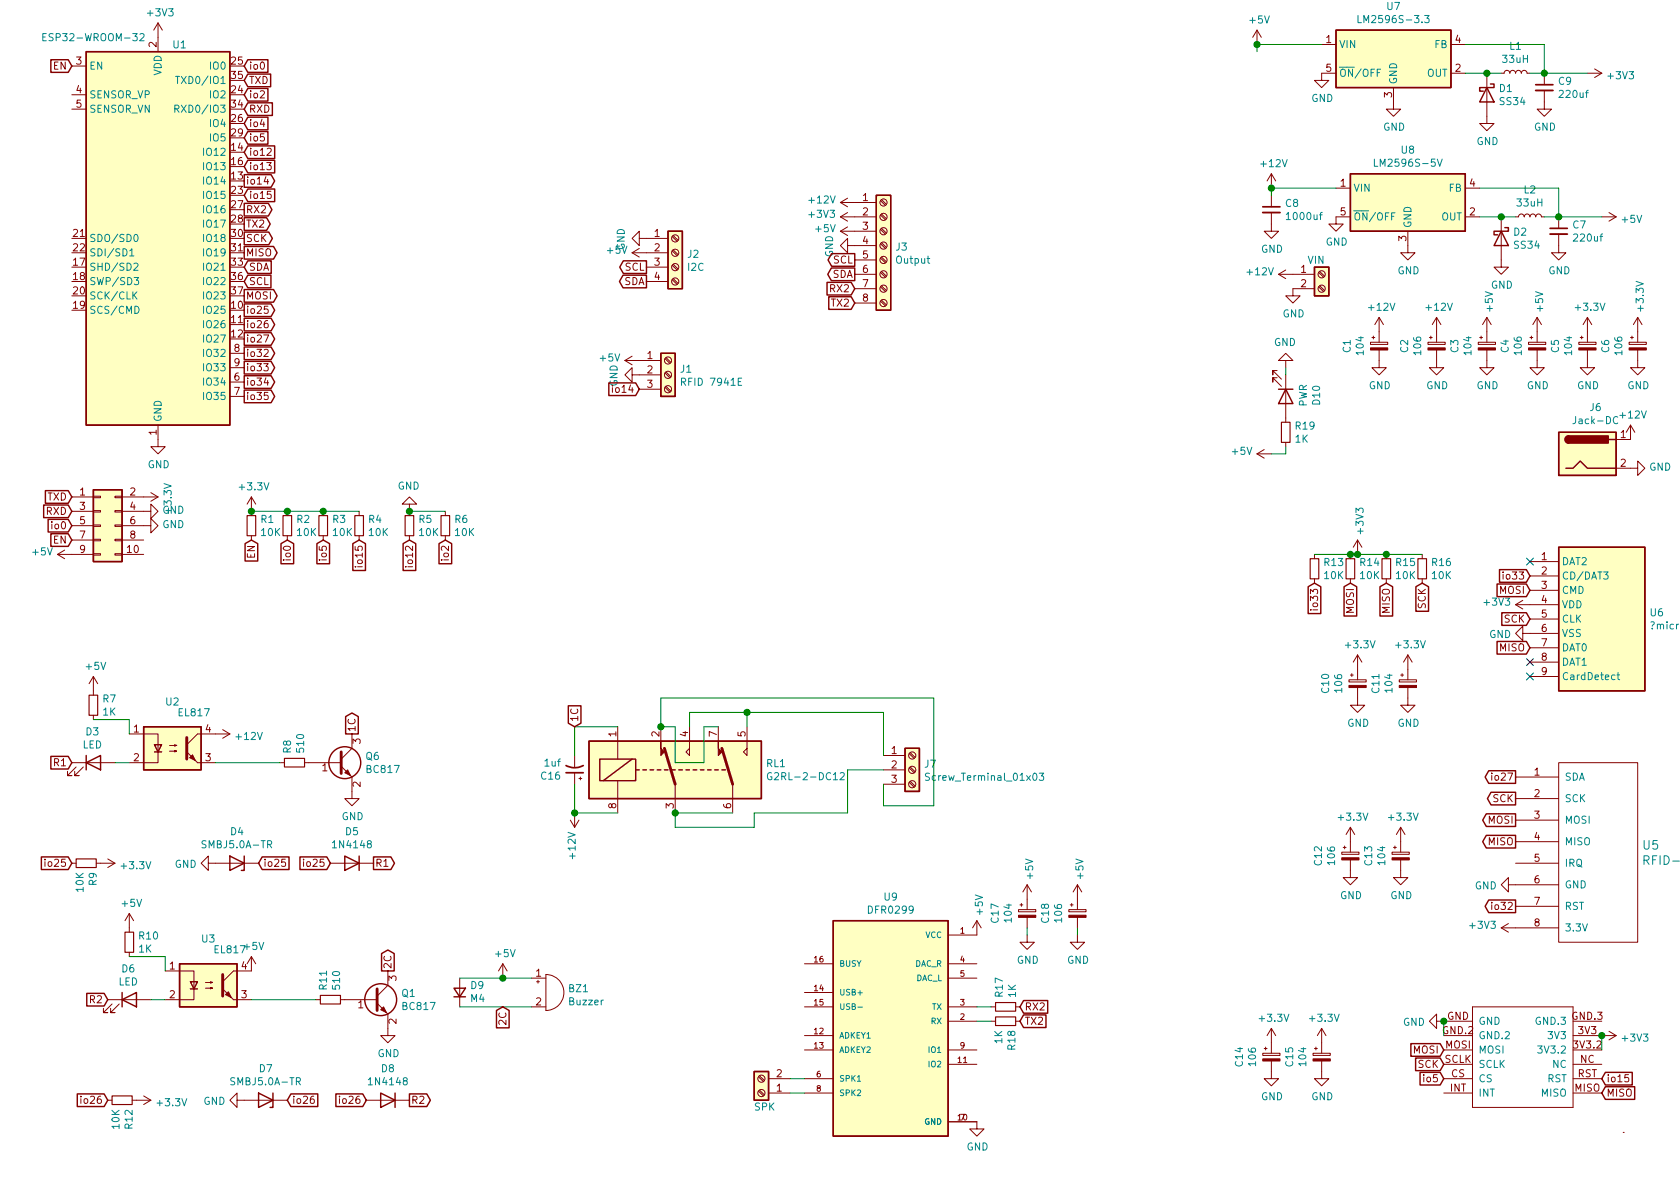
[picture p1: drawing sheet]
<svg xmlns="http://www.w3.org/2000/svg" width="297mm" height="210mm" viewBox="0 0 297 210" stroke-linecap="round" stroke-linejoin="round" font-family="sans-serif">
<g fill="none" stroke="#840000" stroke-width=".18">
<path d="M12.7 11.7h2.5M12.7 16.8h2.5M12.7 19.3h2.5M27.9 4.1v5M27.9 4.1l-.7 1.2M27.9 4.1l.8 1.2M222.2 5.3l-.7 1.3M222.2 5.3v2.6M222.2 5.3l.8 1.3M233.7 7.9h2.5M236.2 12.9h-2.5v1.3h1.2l-1.2 1.3-1.3-1.3h1.3M246.4 15.5v3.8h1.2l-1.2 1.3-1.3-1.3h1.3"/>
<path d="M256.5 12.9h2.6M256.5 7.9h2.6M262.9 12.9v8.9h1.3l-1.3 1.3-1.3-1.3h1.3M265.4 12.9h.5l.2-.3 .2-.2 .5 .2 .2 .3 .1-.3 .3-.2 .4 .2 .2 .3 .1-.3 .3-.2 .4 .2 .2 .3 .1-.3 .3-.2 .4 .2 .2 .3h.5M273 16v3.3h1.3l-1.3 1.3-1.2-1.3h1.2M273 12.9v2.1M280.7 12.9h2.5M281.9 12.2l1.3 .7M283.2 12.9l-1.3 .8M47 31.2l-.3 .9h.8M47.2 28.7h.8l-.5 .5 .4 .2v.6h-.6l-.1-.1M47.2 26.3l.5-.1 .3 .4-.1 .2-.7 .7h.8"/>
<path d="M47.9 33.8h-.6l-.1 .6 .2-.1 .5 .1v.6l-.2 .1-.5-.1M148.6 35.8h6.3M148.6 38.3h6.3M148.6 35.8l1.3 .8M148.6 38.3l1.3 .8M149.9 35l-1.3 .8M149.9 37.6l-1.3 .7M155.7 38l.8 .9M155.7 35.5l.8 .8M155.9 37.8l.8 .9M155.9 35.3l.8 .8M224.8 37.6v3.3h1.3l-1.3 1.3-1.3-1.3h1.3"/>
<path d="M224.8 30.7l-.8 1.3M224.8 30.7v2.6M224.8 34.5v2.1M224.8 30.7l.8 1.3M236.2 33.3h2.6M238.8 38.3h-2.6v1.3h1.3l-1.3 1.3-1.3-1.3h1.3M259.1 38.3h2.5M259.1 33.3h2.5M265.4 38.3v8.9h1.3l-1.3 1.3-1.2-1.3h1.2M268 38.3h.5l.1-.3 .3-.2 .4 .2 .2 .3 .1-.3 .3-.2 .4 .2 .2 .3 .1-.3 .3-.2 .4 .2 .2 .3 .2-.3 .2-.2 .5 .2 .1 .3h.5M275.6 38.3v2.1M283.2 38.3h2.5"/>
<path d="M284.5 37.6l1.2 .7M285.7 38.3l-1.2 .8M46.6 59.2h.9l-.6 1.3M47.3 56.7l-.4 .1a.87 .87 0 0 0 0 1.2l.5-.2v-.5l-.5-.1-.2 .2M47.4 54.1h-.6l-.1 .7 .2-.2 .4 .1 .1 .6-.2 .1-.5-.1M111.8 44.7h6.3M111.8 44.7l1.2 .8M113 42.2v-1.3l-1.2 1.3 1.2 1.2v-1.2h5.1M113 43.9l-1.2 .8M114.3 47.2h3.8M114.3 49.8h3.8M118.8 49.4l.9 .9"/>
<path d="M118.8 46.9l.9 .8M118.8 44.4l.9 .8M118.8 41.8l.9 .9M119 49.3l.9 .8M119 46.7l.9 .9M119 44.2l.9 .8M119 41.7l.9 .8M148.6 40.9h6.3M148.6 40.9l1.3 .8M149.9 43.4v-1.2l-1.3 1.2 1.3 1.3v-1.3h5M149.9 40.1l-1.3 .8M151.1 46h3.8"/>
<path d="M151.1 48.5h3.8M151.1 51h3.8M151.1 53.6h3.8M155.7 53.3l.8 .8M155.7 50.7l.8 .9M155.7 48.2l.8 .8M155.7 45.6l.8 .9M155.7 43.1l.8 .8M155.7 40.6l.8 .8M155.9 53.1l.8 .8M155.9 50.5l.8 .9M155.9 48l.8 .8"/>
<path d="M155.9 45.5l.8 .8M155.9 42.9l.8 .9M155.9 40.4l.8 .8M226.1 48.5h6.3M226.1 48.5l1.2 .8M227.3 47.7l-1.2 .8M232.4 51h-3.8v1.3h1.3l-1.3 1.3-1.3-1.3h1.3M233.1 50.7l.9 .9M233.1 48.2l.9 .8M233.3 50.5l.9 .9M233.3 48l.9 .8M242.6 59.7h.5"/>
<path d="M242.8 59.4v.5M243.8 56.1v4.4M243.8 56.1l-.7 1.3M243.8 56.1l.8 1.3M248.9 40.9v3.8h1.3l-1.3 1.3-1.3-1.3h1.3M252.7 59.7h.5M253 59.4v.5M254 56.1v4.4M254 56.1l-.8 1.3M254 56.1l.8 1.3M261.6 59.7h.5M261.9 59.4v.5"/>
<path d="M262.9 56.1v4.4M262.9 56.1l-.8 1.3M262.9 56.1l.8 1.3M270.5 59.7h.5M270.8 59.4v.5M271.8 56.1v4.4M271.8 56.1l-.8 1.3M271.8 56.1l.7 1.3M275.6 41.4v3.3h1.3l-1.3 1.3-1.3-1.3h1.3M279.4 59.7h.5M279.7 59.4v.5M280.7 56.1v4.4"/>
<path d="M280.7 56.1l-.8 1.3M280.7 56.1l.7 1.3M288.3 59.7h.5M288.5 59.4v.5M289.6 56.1l-.8 1.3M289.6 56.1v4.4M289.6 56.1l.7 1.3M27.9 75.2v3.8h1.3l-1.3 1.3-1.2-1.3h1.2M40.6 67.6h2.6M40.6 70.1h2.6M40.6 62.5h2.6M40.6 65h2.6"/>
<path d="M46.6 64.3h.8l-.4 .5 .4 .1-.1 .6-.5 .1-.2-.1M46.7 61.9l.5-.1 .2 .3v.2l-.8 .7h.8M47 66.8l-.3 .9h.8M47.4 69.4h-.6l-.1 .6 .2-.1h.4l.1 .6-.2 .2-.5-.2M110.5 63.7h6.3M110.5 63.7l1.3 .8M111.8 66.3v-1.3l-1.3 1.3 1.3 1.3v-1.3h5M111.8 63l-1.3 .7M113 68.8h3.8M117.6 68.5l.8 .8M117.6 66l.8 .8M117.6 63.4l.8 .9"/>
<path d="M117.8 68.3l.8 .9M117.8 65.8l.8 .8M117.8 63.2l.8 .9M223.5 79.5l-1.3 .8M225.8 65.5h-.8v.8v-.8l1.6 1.6M225.8 66.8h-.8v.8v-.8l1.6 1.5M227.3 63.7h1.3l-1.3-1.2-1.2 1.2h1.2v1.3M227.3 66.3v8.4M227.3 78.2v.8M242.3 60.5h3.1v.4h-3.1zM243.8 61.9v3.1h1.3l-1.3 1.3-1.2-1.3h1.2M252.5 60.5h3v.4h-3z"/>
<path d="M254 61.9v3.1h1.3l-1.3 1.3-1.3-1.3h1.3M261.4 60.5h3v.4h-3zM262.9 61.9v3.1h1.3l-1.3 1.3-1.3-1.3h1.3M270.3 60.5h3v.4h-3zM271.8 61.9v3.1h1.2l-1.2 1.3-1.3-1.3h1.3M279.1 60.5h3.1v.4h-3.1zM280.7 61.9v3.1h1.2l-1.2 1.3-1.3-1.3h1.3M288 60.5h3.1v.4h-3.1zM288.3 75.2l-.8 1.2M288.3 75.2v2.5h-2.6M288.3 75.2l.8 1.2M289.6 61.9v3.1h1.2l-1.2 1.3-1.3-1.3h1.3"/>
<path d="M10.2 98l1.2 .8M10.2 98h6.3M11.4 97.3l-1.2 .7M12.7 87.9h3.8M12.7 90.4h3.8M12.7 93h3.8M12.7 95.5h3.8M16.5 97.9h1.3v.3h-1.3zM16.5 95.4h1.3v.2h-1.3zM16.5 90.3h1.3v.2h-1.3zM16.5 87.8h1.3v.2h-1.3zM16.5 92.8h1.3v.3h-1.3z"/>
<path d="M20.3 97.9h1.3v.3h-1.3zM20.3 95.4h1.3v.2h-1.3zM20.3 90.3h1.3v.2h-1.3zM20.3 87.8h1.3v.2h-1.3zM20.3 92.8h1.3v.3h-1.3zM21.6 93h5.1v-1.3l1.2 1.3-1.2 1.2v-1.2M21.6 90.4h5.1v-1.3l1.2 1.3-1.2 1.3v-1.3M21.6 98h3.8M21.6 87.9h6.3M21.6 95.5h3.8M26.7 87.1l1.2 .8M27.9 87.9l-1.2 .7"/>
<path d="M44.4 87.9v3.3M44.4 94.7v.8M44.4 87.9l-.7 1.2M44.4 87.9l.8 1.2M50.8 90.4v.8M50.8 94.7v.8M57.1 90.4v.8M57.1 94.7v.8M63.5 90.4v.8M63.5 94.7v.8M72.4 89.1h1.3l-1.3-1.2-1.3 1.2h1.3v2.1M72.4 94.7v.8"/>
<path d="M78.7 90.4v.8M78.7 94.7v.8M222.2 80.3l1.3 .7M222.2 80.3h2.6M232.4 98v.8M238.8 98v.8M240 95.5v2.5M240 95.5l-.7 1.3M240 95.5l.8 1.3M245.1 98v.8M251.5 98v.8M270.5 99.3h5.1"/>
<path d="M285.7 82.8h3.9v-1.3l1.2 1.3-1.2 1.3v-1.3M16.5 119.6v3.3M16.5 119.6l-.8 1.3M16.5 119.6l.8 1.3M232.4 102.4v.7M238.8 102.4v.7M238.8 119.4h.5M239 119.1v.5M240 115.8v4.4M240 115.8l-.7 1.3M240 115.8l.8 1.3M245.1 102.4v.7"/>
<path d="M247.6 119.4h.6M247.9 119.1v.5M248.9 115.8v4.4M248.9 115.8l-.7 1.3M248.9 115.8l.8 1.3M251.5 102.4v.7M268 106.9h7.6M268 106.9l1.2 .8M269.2 112v-1.3l-1.2 1.3 1.2 1.3v-1.3h6.4M269.2 106.2l-1.2 .7M270.5 101.8h5.1M270.5 104.4h5.1"/>
<path d="M270.5 109.5h5.1M270.5 114.5h5.1M270.5 117.1h5.1M270.5 119.6h5.1M12.7 134.9h7.6M13.5 135.6l-1.6 1.6h.8h-.8v-.8M14.7 135.6l-1.5 1.6h.8h-.8v-.8M16.5 126.5v.7M22.9 129.8h5v5.1h-5M30 132.8h1.2l-.3 .2v-.3l.3 .1M30 131.8h1.2l-.3 .1v-.2l.3 .1M34.9 134.9h3.2"/>
<path d="M39.4 129l1.2 .8M40.6 129.8h-5.7l-1.9 1.9M40.6 129.8l-1.2 .8M49.5 134.9h.8M53.8 134.9h6.5M60.3 135.5l1.9 1.9v3.8h1.3l-1.3 1.3-1.2-1.3h1.2M62.2 129.8v2.5l-1.9 1.9M101.6 133.6v2M101.6 136.6v2.1M102.4 137.7h.5M102.6 137.4v.5M109.2 128.5v5.7"/>
<path d="M109.2 138v5.8M116.8 128.5v2.6M119.4 138.7v5.1M121.9 128.5v5.1l-.6-.6 .6-.7M127 128.5v2.6M129.5 138.7v5.1M132.1 128.5v5.1l-.7-.6 .7-.7M156.2 133.6h3.8M156.2 136.1h3.8M156.2 138.7h3.8M160.8 138.3l.8 .9M160.8 135.8l.8 .8"/>
<path d="M160.8 133.3l.8 .8M160.9 138.2l.9 .8M160.9 135.6l.9 .9M160.9 133.1l.9 .8M238.5 120.2h3.1v.4h-3.1zM240 121.6v3.1h1.3l-1.3 1.3-1.2-1.3h1.2M247.4 120.2h3v.4h-3zM248.9 121.6v3.1h1.3l-1.3 1.3-1.3-1.3h1.3M268 137.4h7.6M275.6 134.9h14v31.7h-14zM12.7 152.6h.8M17 152.6h3.3"/>
<path d="M19 151.9l1.3 .7M20.3 152.6l-1.3 .8M36.8 152.6v-1.2l-1.2 1.2 1.2 1.3v-1.3h8.9M50.4 151.9h-.6v.6l.2-.1 .4 .1v.6l-.1 .1-.5-.1M58.4 152.6h7.6M100.8 145l.8 1.3M101.6 143.8v2.5M102.4 145l-.8 1.3M180.6 159.8v.5M181.6 156.5l-.8 1.2M181.6 156.5v4.4M181.6 156.5l.8 1.2"/>
<path d="M189.5 159.8v.5M190.5 156.5l-.8 1.2M190.5 156.5v4.4M190.5 156.5l.8 1.2M237.2 150.7h3.1v.4h-3.1zM237.5 149.9h.5M237.7 149.6v.5M238.8 152.1v3.1h1.2l-1.2 1.3-1.3-1.3h1.3M238.8 146.3v4.4M238.8 146.3l-.8 1.3M238.8 146.3l.7 1.3M246.1 150.7h3.1v.4h-3.1z"/>
<path d="M246.4 149.9h.5M246.6 149.6v.5M247.6 152.1v3.1h1.3l-1.3 1.3-1.2-1.3h1.2M247.6 146.3v4.4M247.6 146.3l-.7 1.3M247.6 146.3l.8 1.3M266.7 156.5v-1.3l-1.3 1.3 1.3 1.2v-1.2h8.9M268 152.6h7.6M268 141.2h7.6M268 145h7.6M268 148.8h7.6M19 176.8h7.7"/>
<path d="M19.8 177.5l-1.5 1.6h.7h-.7v-.8M21.1 177.5l-1.5 1.6h.7h-.7v-.8M22.9 161.5l-.8 1.3M22.9 161.5v3.3M22.9 168.4v.8M22.9 161.5l.7 1.3M29.2 171.7h5.1v5.1h-5.1M36.3 174.7h1.3l-.4 .2v-.3l.4 .1M36.3 173.7h1.3l-.4 .2v-.3l.4 .1M41.3 176.8h3.1M44.4 169.2v2.5h-3.1l-1.9 1.9M44.4 169.2l-.7 1.2"/>
<path d="M44.4 169.2l.8 1.2M55.9 176.8h.7M60.2 176.8h6.5M66.7 177.4l1.9 1.9v3.8h1.2l-1.2 1.3-1.3-1.3h1.3M68.6 171.7v2.5l-1.9 1.9M81.3 173v5M88.9 170.4l-.8 1.3M88.9 170.4v2.6M88.9 170.4l.8 1.3M94 173h2.5M94 178h2.5M94.9 173.6h.5"/>
<path d="M95.1 173.3v.6M96.5 172.3a3.2 3.2 0 0 1 3.2 3.2 3.2 3.2 0 0 1-3.2 3.2zM142.2 178h5.1M142.2 170.4h5.1M142.2 175.5h5.1M167.6 173h5.1M167.6 178h5.1M167.6 170.4h5.1M172.7 162.8l-.7 1.3M172.7 162.8v2.5h-5.1M172.7 162.8l.8 1.3M175.3 178h.7"/>
<path d="M179.6 178h.7M180.1 160.9h3v.3h-3zM180.3 160h.5M181.6 165.3v1.3h1.3l-1.3 1.3-1.3-1.3h1.3M181.6 162.2v1.9M189 160.9h3v.3h-3zM189.2 160h.5M190.5 165.3v1.3h1.3l-1.3 1.3-1.3-1.3h1.3M190.5 162.2v1.9M260.3 178h17.8v17.8h-17.8zM265.4 164.1l1.3 .7M265.4 164.1h10.2"/>
<path d="M266.7 163.3l-1.3 .8M268 160.3h7.6M19 194.6h.8M23.4 194.6h3.3M25.4 193.8l1.3 .8M26.7 194.6l-1.3 .7M41.9 194.6v-1.3l-1.3 1.3 1.3 1.2v-1.2h8.9M55.5 193.8l-.4 .1a.87 .87 0 0 0 0 1.2l.4-.1v-.5l-.4-.2-.2 .3M64.8 194.6h7.6M134.1 190.4l.9 .9M134.1 193l.9 .8M134.3 190.2l.9 .9"/>
<path d="M134.3 192.8l.9 .8M135.9 190.7h3.8M135.9 193.3h3.8M142.2 183.1h5.1M142.2 185.7h5.1M142.2 190.7h5.1M142.2 193.3h5.1M167.6 198.4h5.1v1.2h1.3l-1.3 1.3-1.3-1.3h1.3M167.6 185.7h5.1M167.6 180.6h5.1M167.6 188.2h5.1M175.3 180.6h.7"/>
<path d="M179.6 180.6h.7M223.3 186.3h3v.3h-3zM223.5 185.4h.5M223.8 185.2v.5M224.8 187.6v3.1h1.3l-1.3 1.3-1.3-1.3h1.3M224.8 181.9v4.4M224.8 181.9l-.8 1.2M224.8 181.9l.8 1.2M232.2 186.3h3v.3h-3zM232.4 185.4h.5M232.7 185.2v.5M233.7 187.6v3.1h1.2l-1.2 1.3-1.3-1.3h1.3"/>
<path d="M233.7 181.9l-.8 1.2M233.7 181.9v4.4M233.7 181.9l.7 1.2M254 180.6v-1.3l-1.3 1.3 1.3 1.3v-1.3h6.3M255.3 183.1h5M255.3 185.7h5M255.3 190.7h5M255.3 193.3h5M255.3 188.2h5M278.1 183.1h7.6M278.1 185.7h5.1M278.1 190.7h5.1"/>
<path d="M278.1 180.6h5.1M278.1 193.3h5.1M278.1 188.2h5.1M284.5 182.4l1.2 .7M285.7 183.1l-1.2 .8M287.9 190h-.6v.6l.2-.1 .4 .1v.6l-.1 .1-.5-.1M287 200.2h.1"/>
<circle cx="156.2" cy="38.3" r=".63"/>
<circle cx="156.2" cy="35.8" r=".63"/>
<circle cx="119.4" cy="49.8" r=".63"/>
<circle cx="119.4" cy="42.2" r=".63"/>
<circle cx="119.4" cy="47.2" r=".63"/>
<circle cx="119.4" cy="44.7" r=".63"/>
<circle cx="156.2" cy="40.9" r=".63"/>
<circle cx="156.2" cy="46" r=".63"/>
<circle cx="156.2" cy="53.6" r=".63"/>
<circle cx="156.2" cy="51" r=".63"/>
<circle cx="156.2" cy="43.4" r=".63"/>
<circle cx="156.2" cy="48.5" r=".63"/>
<circle cx="233.7" cy="51" r=".63"/>
<circle cx="233.7" cy="48.5" r=".63"/>
<circle cx="118.1" cy="68.8" r=".63"/>
<circle cx="118.1" cy="66.3" r=".63"/>
<circle cx="118.1" cy="63.7" r=".63"/>
<circle cx="161.3" cy="136.1" r=".63"/>
<circle cx="161.3" cy="138.7" r=".63"/>
<circle cx="161.3" cy="133.6" r=".63"/>
<circle cx="134.6" cy="190.7" r=".63"/>
<circle cx="134.6" cy="193.3" r=".63"/>
</g>
<g fill="#840000" stroke="#840000" stroke-width=".18">
<path d="M237.2 151.7h3.1v.4h-3.1z"/>
<path d="M238.5 121.2h3.1v.4h-3.1z"/>
<path d="M246.1 151.7h3.1v.4h-3.1z"/>
<path d="M39.4 174.9l1.9 1.9z"/>
<path d="M39.9 175.9l.5-.5 .5 1z"/>
<path d="M242.3 61.5h3.1v.4h-3.1z"/>
<path d="M252.5 61.5h3v.4h-3z"/>
<path d="M261.4 61.5h3v.4h-3z"/>
<path d="M270.3 61.5h3v.4h-3z"/>
<path d="M223.3 187.2h3v.4h-3z"/>
<path d="M232.2 187.2h3v.4h-3z"/>
<path d="M61 136.6l.5-.5 .5 1.1z"/>
<path d="M67.3 178.6l.5-.6 .5 1.1z"/>
<path d="M33 133l1.9 1.9z"/>
<path d="M33.5 134l.5-.5 .5 1z"/>
<path d="M189 161.8h3v.4h-3z"/>
<path d="M180.1 161.8h3v.4h-3z"/>
<path d="M247.4 121.2h3v.4h-3z"/>
<path d="M116.8 131.1v1.2l.7 .7-.7 .6z"/>
<path d="M127 131.1v1.2l.6 .7-.6 .6z"/>
<path d="M279.1 61.5h3.1v.4h-3.1z"/>
<path d="M288 61.5h3.1v.4h-3.1z"/>
</g>
<g fill="#ffffc2" stroke="#ffffc2" stroke-width=".18">
<path d="M154.9 34.5h2.6v20.4h-2.6z"/>
<path d="M118.1 40.9h2.5v10.1h-2.5z"/>
<path d="M275.6 96.8h15.2v25.4h-15.2z"/>
<path d="M31.7 170.4h10.2v7.6h-10.2z"/>
<path d="M15.2 9.1h25.4v66.1h-25.4z"/>
<path d="M16.5 86.6h5.1v12.7h-5.1z"/>
<path d="M25.4 128.5h10.2v7.6h-10.2z"/>
<path d="M133.3 189.5h2.6v5.1h-2.6z"/>
<path d="M147.3 162.8h20.3v38.1h-20.3z"/>
<path d="M104.1 131.1h30.5v10.1h-30.5z"/>
<path d="M232.4 47.2h2.5v5.1h-2.5z"/>
<path d="M236.2 5.3h20.3v10.2h-20.3z"/>
<path d="M160 132.3h2.6v7.6h-2.6z"/>
<path d="M238.8 30.7h20.3v10.2h-20.3z"/>
<path d="M116.8 62.5h2.6v7.6h-2.6z"/>
<path d="M275.6 76.4h10.1v7.7h-10.1z"/>
</g>
<g fill="none" stroke="#840000" stroke-width=".25">
<path d="M9 10.6h3.1l.6 1.1-.6 1.1h-3.1zM15.2 9.1h25.4v66.1h-25.4zM43.8 13.1h4.1v2.2h-4.1l-.6-1.1zM43.8 18.2h4.4v2.2h-4.4l-.6-1.1zM43.8 10.6h3.6v2.2h-3.6l-.6-1.1zM43.8 15.6h3.6v2.3h-3.6l-.6-1.1zM236.2 5.3h20.3v10.2h-20.3zM262.9 15.5l1.3 2.5h-2.6zM263.5 14.9h.7v.6h-2.6v.6h.7M43.2 36h4.2l.7 1.1-.7 1.1h-4.2zM43.2 38.5h3.9l.7 1.1-.7 1.1h-3.9zM43.2 30.9h4.7l.7 1.1-.7 1.1h-4.7z"/>
<path d="M43.8 33.4h4.8v2.3h-4.8l-.6-1.2zM43.8 28.3h4.8v2.3h-4.8l-.6-1.1zM43.8 25.8h4.8v2.2h-4.8l-.6-1.1zM43.8 23.3h3.6v2.2h-3.6l-.6-1.1zM43.8 20.7h3.6v2.3h-3.6l-.6-1.2zM154.9 34.5h2.6v20.4h-2.6zM238.8 30.7h20.3v10.2h-20.3zM43.2 41h4.3l.7 1.2-.7 1.1h-4.3zM43.2 43.6h5.2l.6 1.1-.6 1.1h-5.2zM43.2 51.2h5.2l.6 1.1-.6 1.1h-5.2zM43.2 53.7h4.7l.7 1.2-.7 1.1h-4.7zM43.2 56.3h4.7l.7 1.1-.7 1.1h-4.7z"/>
<path d="M43.2 58.8h4.7l.7 1.1-.7 1.2h-4.7zM43.8 46.1h4.2v2.3h-4.2l-.6-1.2zM43.8 48.7h4.1v2.2h-4.1l-.6-1.1zM110.2 48.7h4.1v2.2h-4.1l-.7-1.1zM110.2 46.1h4.1v2.3h-4.1l-.6-1.2zM118.1 40.9h2.5v10.1h-2.5zM146.2 49.9h4.3l.6 1.1-.6 1.2h-4.3zM146.5 52.5h4l.6 1.1-.6 1.1h-4zM147 47.4h4.1v2.2h-4.1l-.6-1.1zM147 44.9h4.1v2.2h-4.1l-.6-1.1zM232.4 47.2h2.5v5.1h-2.5zM265.4 40.9l1.3 2.5h-2.5z"/>
<path d="M266.1 40.3h.6v.6h-2.5v.6h.6M43.2 61.4h4.7l.7 1.1-.7 1.1h-4.7zM43.2 63.9h4.7l.7 1.1-.7 1.1h-4.7zM43.2 66.4h4.7l.7 1.2-.7 1.1h-4.7zM43.2 69h4.7l.7 1.1-.7 1.1h-4.7zM107.6 67.7h4.8l.6 1.1-.6 1.1h-4.8zM116.8 62.5h2.6v7.6h-2.6zM226.1 68.8h2.5M227.3 68.8l1.3 2.6h-2.5zM275.6 76.4h10.1v7.7h-10.1zM277.4 77.1a.63 .63 0 0 0-.7 .6 .63 .63 0 0 0 .7 .7M284.5 77.7h1.2"/>
<path d="M7.7 89.3h4.4l.6 1.1-.6 1.1h-4.4zM8 86.8h4.1l.6 1.1-.6 1.1h-4.1zM8.5 91.8h3.6l.6 1.2-.6 1.1h-3.6zM9 94.4h3.1l.6 1.1-.6 1.1h-3.1zM16.5 86.6h5.1v12.7h-5.1zM43.3 96.1l1.1-.6 1.2 .6v3.1h-2.3zM49.7 96.1l1.1-.6 1.1 .6v3.6h-2.2zM56 96.1l1.1-.6 1.2 .6v3.6h-2.3zM62.4 96.1l1.1-.6 1.1 .6v4.8h-2.2zM71.3 96.1l1.1-.6 1.1 .6v4.8h-2.2zM77.6 96.1l1.1-.6 1.2 .6v3.6h-2.3zM275.6 96.8h15.2v25.4h-15.2z"/>
<path d="M276.9 82.8h1.2l1.3-1.3 1.3 1.3h5M231.3 103.8l1.1-.7 1.1 .7v4.7h-2.2zM237.6 103.8l1.2-.7 1.1 .7v5.1h-2.3zM244 103.8l1.1-.7 1.1 .7v5.1h-2.2zM250.3 103.8l1.2-.7 1.1 .7v4.3h-2.3zM264.7 103.3h5.2l.6 1.1-.6 1.1h-5.2zM264.7 113.4h5.2l.6 1.1-.6 1.2h-5.2zM265.1 100.7h4.8l.6 1.1-.6 1.2h-4.8zM265.5 108.4h4.4l.6 1.1-.6 1.1h-4.4zM9 133.8h3.1l.6 1.1-.6 1.1h-3.1zM15.2 134.9l2.6-1.3v2.5zM15.2 133.6v2.5"/>
<path d="M25.4 128.5h10.2v7.6h-10.2zM27.3 131.7h1.3l-.7 1.3zM27.3 133h1.3M61.1 126.7l1.1-.6 1.1 .6v3.1h-2.2zM100.5 124.8h2.2v3.1l-1.1 .6-1.1-.6zM104.1 131.1h30.5v10.1h-30.5zM106 134.2h6.4v3.8h-6.4zM111.8 134.2l-5.1 3.8M112.4 136.1h.6M113.7 136.1h.6M114.9 136.1h.7M116.2 136.1h.6"/>
<path d="M117.5 136.1h.6M118.7 136.1h.7M120 136.1h.6M121.3 136.1h.6M122.6 136.1h.6M123.8 136.1h.7M125.1 136.1h.6M126.4 136.1h.6M127.6 136.1h.7M160 132.3h2.6v7.6h-2.6zM263.2 136.3h4.8v2.2h-4.8l-.6-1.1zM7.3 151.5h4.8l.6 1.1-.6 1.2h-4.8z"/>
<path d="M40.6 151.4l2.6 1.2-2.6 1.3zM43.2 151.4v2.5h-.5M46.4 151.5h4.7v2.3h-4.7l-.7-1.2zM53 151.5h4.8l.6 1.1-.6 1.2h-4.8zM61 151.4l2.5 1.2-2.5 1.3zM63.5 151.4v2.5M66 151.5h3.1l.6 1.1-.6 1.2h-3.1zM262.8 147.7h5.2v2.3h-5.2l-.6-1.2zM262.8 143.9h5.2v2.2h-5.2l-.6-1.1zM263.2 159.2h4.8v2.2h-4.8l-.6-1.1zM263.6 140.1h4.4v2.2h-4.4l-.6-1.1zM15.3 175.7h3.1l.6 1.1-.6 1.1h-3.1z"/>
<path d="M21.6 176.8l2.5-1.3v2.5zM21.6 175.5v2.5M31.7 170.4h10.2v7.6h-10.2zM33.7 173.6h1.2l-.6 1.3zM33.7 174.9h1.2M67.5 168.6l1.1-.6 1.1 .6v3.1h-2.2zM80.3 174.7h2l-1 1.6zM80.3 176.3h2M87.8 178.7l1.1-.7 1.1 .7v3.1h-2.2zM147.3 162.8h20.3v38.1h-20.3zM181 176.9h4.2v2.3h-4.2l-.7-1.2zM181 179.5h3.9v2.2h-3.9l-.7-1.1z"/>
<path d="M13.7 193.4h4.7l.6 1.2-.6 1.1h-4.7zM45.7 193.3l2.6 1.3-2.6 1.2zM48.3 193.3v2.5h-.5M51.4 193.4h4.8v2.3h-4.8l-.6-1.1zM59.4 193.4h4.7l.7 1.2-.7 1.1h-4.7zM67.3 193.3l2.5 1.3-2.5 1.2zM69.8 193.3v2.5M72.4 193.4h3.1l.6 1.2-.6 1.1h-3.1zM133.3 189.5h2.6v5.1h-2.6zM249.5 184.6h5.1l.7 1.1-.7 1.1h-5.1zM250.3 187.1h4.3l.7 1.1-.7 1.1h-4.3zM251.1 189.6h3.5l.7 1.1-.7 1.2h-3.5z"/>
<path d="M283.8 189.6h4.8v2.3h-4.8l-.6-1.2zM283.8 192.2h5.2v2.2h-5.2l-.6-1.1z"/>
<circle cx="61" cy="134.9" r="2.82"/>
<circle cx="67.3" cy="176.8" r="2.82"/>
</g>
<path d="M271.5 15h3.1M223.3 36.6h3M274.1 40.4h3M100.1 135.4a3.2 3.2 0 0 0 3 0M100.1 136.6h3" fill="none" stroke="#840000" stroke-width=".3"/>
<g fill="none" stroke="#008484" stroke-width=".18">
<path d="M7.6 6.5h.4M8.2 5.9h-.6v1.3h.6M24.7 6.1l.5-.2 .3 .4-.1 .2-.7 .7h.8M30.9 19.2h.6l.1-.2v-.3l-.2-.1h-.5v1.3M31 13.5h.7M31.2 19.2l.4 .7M31.4 13.5v1.3M240.1 2.7v1.3h.6M244.1 12.2h-.6v1.3M251.9 2.7h.8l-.4 .5 .3 .1v.7h-.5l-.2-.1M233.3 38h.5M233.8 37.6l-.3 .1v1.1"/>
<path d="M243 28.1v1.3h.6M246.7 37.6h-.7v1.3M254.1 28.1l.5 1.3 .4-1.3M22.9 44.3l.4-.3v1.3M22.9 45.3h.8M23.7 46.7l.5-.2 .2 .4-.8 .9h.8M23.7 52.2l.5 .7M23.7 49.1h.8l-.4 .4 .4 .2-.1 .6h-.5l-.2-.1M23.9 54.1a.64 .64 0 0 1 .7 .7 .64 .64 0 0 1-.7 .6zM23.9 41.5l.1-.1a.67 .67 0 0 1 .4 .7 .67 .67 0 0 1-.4 .6 .83 .83 0 0 1-.1-1.2zM24.2 51.6l-.7 .7M286 73.8a.6 .6 0 0 0-.8 .4 .6 .6 0 0 0 .6 .7l.2-.1"/>
<path d="M283.5 101.1h.8l-.4 .5 .4 .1v.6l-.2 .1-.6-.1M285.9 119.3h.5M286.1 118.9v1.1l.3 .2M291.9 110h.4l.2 .1-.4 .6M292.1 111.1v.1M136.4 136.7a.59 .59 0 0 0-.7 .6 .59 .59 0 0 0 .7 .5l.1-.4h-.3M148.6 136.7l.4-.1 .3 .4-.1 .2-.7 .7h.8M164.3 136.8l-.4-.1-.2 .1v.5l.6 .2v.3l-.2 .2-.5-.1M183.7 136.7h.8l-.4 .5 .4 .1-.1 .6-.5 .1-.2-.1M47.3 149.3h.6l.1-.5-.2-.1h-.5v1.2M47.6 149.3l.4 .6M290.7 152.1l.7-.1 .2-.2-.1-.3-.2-.2h-.6v1.6"/>
<path d="M291.1 152.1l.5 .8M151.7 178.1h.8M52.4 191.2h.6l.1-.5-.2-.1h-.5v1.2M52.7 191.2l.4 .6M151.6 191.2h.6M271.9 185h.8l-.5 .4 .4 .2v.5l-.2 .1-.5-.1"/>
</g>
<path d="M33 130.4v3.8M60.3 133v3.8M117.5 132.3l1.9 6.4M127.6 132.3l1.9 6.4M39.4 172.3v3.8M66.7 174.9v3.8" fill="none" stroke="#840000" stroke-width=".51"/>
<g fill="none" stroke="#840000" stroke-width=".2">
<path d="M226.6 74.7h1.5v3.5h-1.5zM43.7 91.2h1.5v3.5h-1.5zM50 91.2h1.6v3.5h-1.6zM56.4 91.2h1.5v3.5h-1.5zM62.7 91.2h1.6v3.5h-1.6zM71.6 91.2h1.6v3.5h-1.6zM78 91.2h1.5v3.5h-1.5zM231.6 98.8h1.6v3.6h-1.6zM238 98.8h1.5v3.6h-1.5zM244.3 98.8h1.6v3.6h-1.6zM250.7 98.8h1.5v3.6h-1.5zM15.7 122.9h1.6v3.6h-1.6z"/>
<path d="M50.3 134.1h3.5v1.5h-3.5zM13.5 151.9h3.5v1.5h-3.5zM22.1 164.8h1.5v3.6h-1.5zM56.6 176h3.6v1.5h-3.6zM176 179.8h3.6v1.6h-3.6zM176 177.3h3.6v1.5h-3.6zM19.8 193.8h3.6v1.5h-3.6z"/>
</g>
<path d="M271.5 16h3.1M223.3 37.6h3M274.1 41.4h3" fill="none" stroke="#840000" stroke-width=".33"/>
<g fill="#840000" stroke="#840000" stroke-width=".25">
<path d="M276.9 77.3l.5-.2v1.3a.64 .64 0 0 1-.6-.4 .64 .64 0 0 1 .1-.7z"/>
<path d="M277.4 77.1h7v1.3h-7z"/>
</g>
<g fill="none" stroke="#008400" stroke-width=".18">
<path d="M233.7 7.9h-11.5v1.2M259.1 12.9h6.3M259.1 7.9h13.9v5M270.5 12.9h10.2M236.2 33.3h-11.4v1.2M261.6 38.3h6.4M261.6 33.3h14v5M273 38.3h10.2M227.3 65v1.3M227.3 79v1.3h-2.5M44.4 90.4h19.1M72.4 90.4h6.3"/>
<path d="M232.4 98h19.1M16.5 127.2h6.4v2.6M20.3 134.9h2.6M38.1 134.9h11.4M101.6 138.7v5.1h7.6M109.2 128.5h-7.6v5.1M121.9 128.5v-2.5h34.3v7.6M127 128.5h-2.5v6.4h-5.1v-6.4h-2.6v-5.1h48.3v19.1h-8.9v-3.8M132.1 126v2.5M156.2 136.1h-6.3v7.7h-16.6v2.5h-13.9v-2.5h10.1M22.9 169.2h6.3v2.5M26.7 176.8h2.5"/>
<path d="M44.4 176.8h11.5M81.3 173h12.7M81.3 178h12.7M172.7 178h2.6M181.6 164.1v1.2M190.5 164.1v1.2M139.7 193.3h2.5M139.7 190.7h2.5M172.7 180.6h2.6M255.3 180.6v2.5M283.2 183.1v2.6"/>
</g>
<g fill="#008400" stroke="#008400" stroke-width=".25">
<circle cx="273" cy="12.9" r=".51"/>
<circle cx="262.9" cy="12.9" r=".51"/>
<circle cx="44.5" cy="90.4" r=".51"/>
<circle cx="72.4" cy="90.4" r=".51"/>
<circle cx="132.1" cy="126" r=".51"/>
<circle cx="57.2" cy="90.4" r=".51"/>
<circle cx="224.8" cy="33.3" r=".51"/>
<circle cx="240" cy="98" r=".51"/>
<circle cx="283.2" cy="183.1" r=".51"/>
<circle cx="255.3" cy="180.6" r=".51"/>
<circle cx="275.6" cy="38.3" r=".51"/>
<circle cx="88.9" cy="173" r=".51"/>
<circle cx="265.4" cy="38.3" r=".51"/>
<circle cx="119.4" cy="143.8" r=".51"/>
<circle cx="101.6" cy="143.8" r=".51"/>
<circle cx="222.3" cy="7.9" r=".51"/>
<circle cx="116.8" cy="128.5" r=".51"/>
<circle cx="238.8" cy="98" r=".51"/>
<circle cx="245.1" cy="98" r=".51"/>
<circle cx="50.8" cy="90.4" r=".51"/>
</g>
<path d="M269.9 98.7l1.2 1.2M271.1 98.7l-1.2 1.2M269.9 116.5l1.2 1.2M269.9 119l1.2 1.2M271.1 116.5l-1.2 1.2M271.1 119l-1.2 1.2" fill="none" stroke="#000084" stroke-width=".18"/>
<g font-size="2.1" fill="#008484">
<text x="290.5" y="150.2">U5</text>
<text x="291.9" y="152.9">RFID-R</text>
</g>
<g font-size="1.8" fill="#008484">
<text x="26.2" y="2.9">+3V3</text>
<text x="221" y="4.2">+5V</text>
<text x="241" y="4.1">LM2596S-3.3</text>
<text x="245.3" y="1.8">U7</text>
<text x="8.6" y="7.3">ESP32-WROOM-32</text>
<text x="30.6" y="8.6">U1</text>
<text x="236.7" y="8.5">VIN</text>
<text x="253.7" y="8.5">FB</text>
<text x="265.8" y="11.1">33uH</text>
<text x="267" y="8.8">L1</text>
<text x="15.7" y="12.3">EN</text>
<text x="15.7" y="17.4">SENSOR_VP</text>
<text x="28.6" y="13.4" transform="rotate(-90 28.6 13.4)">VDD</text>
<text x="32.3" y="14.9">TXD0/IO1</text>
<text x="37.3" y="17.4">IO2</text>
<text x="37.3" y="12.3">IO0</text>
<text x="236.7" y="13.6">ON/OFF</text>
<text x="247" y="15" transform="rotate(-90 247 15)">GND</text>
<text x="252.3" y="13.6">OUT</text>
<text x="265.1" y="16.3">D1</text>
<text x="275.6" y="15">C9</text>
<text x="275.9" y="17.3">220uf</text>
<text x="284.5" y="14">+3V3</text>
<text x="15.7" y="19.9">SENSOR_VN</text>
<text x="32.1" y="19.9">RXD0/IO3</text>
<text x="37.3" y="22.5">IO4</text>
<text x="231.9" y="18">GND</text>
<text x="244.6" y="23.1">GND</text>
<text x="265.3" y="18.6">SS34</text>
<text x="271.2" y="23.1">GND</text>
<text x="36.3" y="27.6">IO12</text>
<text x="37.3" y="25">IO5</text>
<text x="223.1" y="29.6">+12V</text>
<text x="243.7" y="29.5">LM2596S-5V</text>
<text x="247.8" y="27.2">U8</text>
<text x="261.1" y="25.6">GND</text>
<text x="36.3" y="32.6">IO14</text>
<text x="36.3" y="30.1">IO13</text>
<text x="36.3" y="35.2">IO15</text>
<text x="143.2" y="36">+12V</text>
<text x="239.3" y="33.9">VIN</text>
<text x="256.2" y="33.9">FB</text>
<text x="269.5" y="34.2">L2</text>
<text x="36.3" y="37.7">IO16</text>
<text x="36.3" y="40.3">IO17</text>
<text x="143.2" y="38.5">+3V3</text>
<text x="144.3" y="41.1">+5V</text>
<text x="227.3" y="36.6">C8</text>
<text x="227.8" y="38.9">1000uf</text>
<text x="239.3" y="39">ON/OFF</text>
<text x="249.6" y="40.4" transform="rotate(-90 249.6 40.4)">GND</text>
<text x="254.8" y="39">OUT</text>
<text x="267.7" y="41.7">D2</text>
<text x="268.3" y="36.5">33uH</text>
<text x="278.1" y="40.4">C7</text>
<text x="286.9" y="39.4">+5V</text>
<text x="15.7" y="47.9">SHD/SD2</text>
<text x="15.7" y="42.8">SDO/SD0</text>
<text x="15.7" y="45.3">SDI/SD1</text>
<text x="36.3" y="42.8">IO18</text>
<text x="36.3" y="45.3">IO19</text>
<text x="36.3" y="47.9">IO21</text>
<text x="107.4" y="44.9">+5V</text>
<text x="110.5" y="44.2" transform="rotate(-90 110.5 44.2)">GND</text>
<text x="121.6" y="45.6">J2</text>
<text x="121.6" y="47.9">I2C</text>
<text x="147.3" y="45.5" transform="rotate(-90 147.3 45.5)">GND</text>
<text x="158.4" y="44.3">J3</text>
<text x="158.5" y="46.6">Output</text>
<text x="223" y="44.7">GND</text>
<text x="231.2" y="46.7">VIN</text>
<text x="234.4" y="43.4">GND</text>
<text x="267.8" y="44">SS34</text>
<text x="278.4" y="42.7">220uf</text>
<text x="15.7" y="50.4">SWP/SD3</text>
<text x="15.7" y="53">SCK/CLK</text>
<text x="36.3" y="50.4">IO22</text>
<text x="36.3" y="53">IO23</text>
<text x="220.6" y="48.7">+12V</text>
<text x="247.1" y="48.5">GND</text>
<text x="263.6" y="51">GND</text>
<text x="273.8" y="48.5">GND</text>
<text x="15.7" y="55.5">SCS/CMD</text>
<text x="36.3" y="55.5">IO25</text>
<text x="36.3" y="58">IO26</text>
<text x="226.8" y="56.1">GND</text>
<text x="242.1" y="55">+12V</text>
<text x="252.3" y="55">+12V</text>
<text x="264" y="55" transform="rotate(-90 264 55)">+5V</text>
<text x="272.8" y="55" transform="rotate(-90 272.8 55)">+5V</text>
<text x="278.7" y="55">+3.3V</text>
<text x="290.6" y="54.8" transform="rotate(-90 290.6 54.8)">+3.3V</text>
<text x="36.3" y="60.6">IO27</text>
<text x="36.3" y="63.1">IO32</text>
<text x="36.3" y="65.7">IO33</text>
<text x="106.2" y="63.9">+5V</text>
<text x="120.3" y="65.9">J1</text>
<text x="225.2" y="61.2">GND</text>
<text x="238.8" y="62.3" transform="rotate(-90 238.8 62.3)">C1</text>
<text x="241.1" y="62.7" transform="rotate(-90 241.1 62.7)">104</text>
<text x="249" y="62.3" transform="rotate(-90 249 62.3)">C2</text>
<text x="251.3" y="62.7" transform="rotate(-90 251.3 62.7)">106</text>
<text x="257.9" y="62.3" transform="rotate(-90 257.9 62.3)">C3</text>
<text x="260.2" y="62.7" transform="rotate(-90 260.2 62.7)">104</text>
<text x="266.8" y="62.3" transform="rotate(-90 266.8 62.3)">C4</text>
<text x="269.1" y="62.7" transform="rotate(-90 269.1 62.7)">106</text>
<text x="275.6" y="62.3" transform="rotate(-90 275.6 62.3)">C5</text>
<text x="278" y="62.7" transform="rotate(-90 278 62.7)">104</text>
<text x="284.5" y="62.3" transform="rotate(-90 284.5 62.3)">C6</text>
<text x="286.8" y="62.7" transform="rotate(-90 286.8 62.7)">106</text>
<text x="36.3" y="68.2">IO34</text>
<text x="36.3" y="70.7">IO35</text>
<text x="109.2" y="68.4" transform="rotate(-90 109.2 68.4)">GND</text>
<text x="121" y="68.2">RFID 7941E</text>
<text x="231.1" y="72" transform="rotate(-90 231.1 72)">PWR</text>
<text x="233.4" y="71.5" transform="rotate(-90 233.4 71.5)">D10</text>
<text x="242" y="68.8">GND</text>
<text x="252.2" y="68.8">GND</text>
<text x="261.1" y="68.8">GND</text>
<text x="270" y="68.8">GND</text>
<text x="278.8" y="68.8">GND</text>
<text x="287.7" y="68.8">GND</text>
<text x="28.6" y="74.7" transform="rotate(-90 28.6 74.7)">GND</text>
<text x="229.1" y="76">R19</text>
<text x="278.6" y="75">Jack-DC</text>
<text x="281.2" y="72.7">J6</text>
<text x="286.6" y="74">+12V</text>
<text x="26.1" y="82.8">GND</text>
<text x="217.9" y="80.4">+5V</text>
<text x="229" y="78.3">1K</text>
<text x="291.6" y="83.2">GND</text>
<text x="42.5" y="86.7">+3.3V</text>
<text x="70.3" y="86.6">GND</text>
<text x="28.7" y="93.4">GND</text>
<text x="28.7" y="90.9">GND</text>
<text x="30.4" y="90.6" transform="rotate(-90 30.4 90.6)">+3.3V</text>
<text x="46.2" y="92.5">R1</text>
<text x="46.2" y="94.8">10K</text>
<text x="52.5" y="92.5">R2</text>
<text x="52.6" y="94.8">10K</text>
<text x="58.9" y="92.5">R3</text>
<text x="58.9" y="94.8">10K</text>
<text x="65.2" y="92.5">R4</text>
<text x="65.3" y="94.8">10K</text>
<text x="74.1" y="92.5">R5</text>
<text x="74.2" y="94.8">10K</text>
<text x="80.4" y="92.5">R6</text>
<text x="80.5" y="94.8">10K</text>
<text x="241.1" y="94.3" transform="rotate(-90 241.1 94.3)">+3V3</text>
<text x="5.8" y="98.2">+5V</text>
<text x="234.2" y="100.1">R13</text>
<text x="240.5" y="100.1">R14</text>
<text x="246.9" y="100.1">R15</text>
<text x="253.2" y="100.1">R16</text>
<text x="276.1" y="99.9">DAT2</text>
<text x="234.2" y="102.4">10K</text>
<text x="240.5" y="102.4">10K</text>
<text x="246.9" y="102.4">10K</text>
<text x="253.2" y="102.4">10K</text>
<text x="262.6" y="107.1">+3V3</text>
<text x="276.1" y="102.5">CD/DAT3</text>
<text x="276.1" y="105">CMD</text>
<text x="276.1" y="107.6">VDD</text>
<text x="263.3" y="112.8">GND</text>
<text x="276.1" y="110.1">CLK</text>
<text x="276.1" y="112.6">VSS</text>
<text x="291.8" y="109">U6</text>
<text x="293.1" y="111.3">microS</text>
<text x="15.3" y="118.5">+5V</text>
<text x="238.1" y="114.6">+3.3V</text>
<text x="247" y="114.6">+3.3V</text>
<text x="276.1" y="115.2">DAT0</text>
<text x="276.1" y="117.7">DAT1</text>
<text x="18.2" y="124.2">R7</text>
<text x="29.4" y="124.8">U2</text>
<text x="235" y="122.5" transform="rotate(-90 235 122.5)">C10</text>
<text x="237.3" y="122.3" transform="rotate(-90 237.3 122.3)">106</text>
<text x="243.9" y="122.5" transform="rotate(-90 243.9 122.5)">C11</text>
<text x="246.2" y="122.3" transform="rotate(-90 246.2 122.3)">104</text>
<text x="276.1" y="120.3">CardDetect</text>
<text x="15.2" y="130">D3</text>
<text x="18.2" y="126.5">1K</text>
<text x="31.7" y="126.7">EL817</text>
<text x="41.9" y="130.9">+12V</text>
<text x="238.2" y="128.5">GND</text>
<text x="247.1" y="128.5">GND</text>
<text x="14.6" y="132.4">LED</text>
<text x="51.5" y="133.2" transform="rotate(-90 51.5 133.2)">R8</text>
<text x="53.8" y="132.9" transform="rotate(-90 53.8 132.9)">510</text>
<text x="64.7" y="134.4">Q6</text>
<text x="64.9" y="136.7">BC817</text>
<text x="95.7" y="137.9">C16</text>
<text x="96.3" y="135.6">1uf</text>
<text x="135.5" y="135.7">RL1</text>
<text x="136.8" y="138">G2RL-2-DC12</text>
<text x="163.5" y="135.8">J7</text>
<text x="164.4" y="138.1">Screw_Terminal_01x03</text>
<text x="276.6" y="138">SDA</text>
<text x="276.6" y="141.9">SCK</text>
<text x="40.8" y="147.7">D4</text>
<text x="60.4" y="145">GND</text>
<text x="61.1" y="147.7">D5</text>
<text x="236.8" y="145.1">+3.3V</text>
<text x="245.7" y="145.1">+3.3V</text>
<text x="276.6" y="145.7">MOSI</text>
<text x="276.6" y="149.5">MISO</text>
<text x="21.6" y="153.7">+3.3V</text>
<text x="30.9" y="153.5">GND</text>
<text x="36.1" y="150">SMBJ5.0A-TR</text>
<text x="59.1" y="150">1N4148</text>
<text x="101.8" y="151.7" transform="rotate(-90 101.8 151.7)">+12V</text>
<text x="182.7" y="155.3" transform="rotate(-90 182.7 155.3)">+5V</text>
<text x="191.6" y="155.3" transform="rotate(-90 191.6 155.3)">+5V</text>
<text x="233.7" y="153" transform="rotate(-90 233.7 153)">C12</text>
<text x="236" y="152.8" transform="rotate(-90 236 152.8)">106</text>
<text x="242.6" y="153" transform="rotate(-90 242.6 153)">C13</text>
<text x="244.9" y="152.8" transform="rotate(-90 244.9 152.8)">104</text>
<text x="276.6" y="153.3">IRQ</text>
<text x="14.8" y="157.7" transform="rotate(-90 14.8 157.7)">10K</text>
<text x="17.1" y="156.6" transform="rotate(-90 17.1 156.6)">R9</text>
<text x="21.6" y="160.4">+5V</text>
<text x="153.7" y="161.6">DFR0299</text>
<text x="156.4" y="159.3">U9</text>
<text x="173.8" y="161.7" transform="rotate(-90 173.8 161.7)">+5V</text>
<text x="236.9" y="159">GND</text>
<text x="245.8" y="159">GND</text>
<text x="260.8" y="157.3">GND</text>
<text x="276.6" y="157.1">GND</text>
<text x="276.6" y="160.9">RST</text>
<text x="24.6" y="166.1">R10</text>
<text x="35.7" y="166.7">U3</text>
<text x="43.2" y="168">+5V</text>
<text x="176.6" y="163.1" transform="rotate(-90 176.6 163.1)">C17</text>
<text x="178.9" y="163" transform="rotate(-90 178.9 163)">104</text>
<text x="185.5" y="163.1" transform="rotate(-90 185.5 163.1)">C18</text>
<text x="187.8" y="163" transform="rotate(-90 187.8 163)">106</text>
<text x="260" y="164.3">+3V3</text>
<text x="276.6" y="164.7">3.3V</text>
<text x="21.6" y="172">D6</text>
<text x="24.6" y="168.4">1K</text>
<text x="38" y="168.6">EL817</text>
<text x="87.7" y="169.3">+5V</text>
<text x="179.8" y="170.4">GND</text>
<text x="188.7" y="170.4">GND</text>
<text x="20.9" y="174.3">LED</text>
<text x="57.8" y="175" transform="rotate(-90 57.8 175)">R11</text>
<text x="60.1" y="174.8" transform="rotate(-90 60.1 174.8)">510</text>
<text x="71.1" y="176.3">Q1</text>
<text x="71.3" y="178.6">BC817</text>
<text x="83.2" y="177.2">M4</text>
<text x="83.3" y="174.9">D9</text>
<text x="100.6" y="175.5">BZ1</text>
<text x="100.7" y="177.8">Buzzer</text>
<text x="177.3" y="176.2" transform="rotate(-90 177.3 176.2)">R17</text>
<text x="179.6" y="176.3" transform="rotate(-90 179.6 176.3)">1K</text>
<text x="177.2" y="184.5" transform="rotate(-90 177.2 184.5)">1K</text>
<text x="179.5" y="185.6" transform="rotate(-90 179.5 185.6)">R18</text>
<text x="222.8" y="180.7">+3.3V</text>
<text x="231.7" y="180.7">+3.3V</text>
<text x="248.1" y="181.4">GND</text>
<text x="261.4" y="181.2">GND</text>
<text x="261.4" y="183.8">GND.2</text>
<text x="271.7" y="181.2">GND.3</text>
<text x="274" y="183.8">3V3</text>
<text x="287" y="184.2">+3V3</text>
<text x="41.2" y="191.9">SMBJ5.0A-TR</text>
<text x="45.9" y="189.6">D7</text>
<text x="65.5" y="191.9">1N4148</text>
<text x="66.8" y="186.9">GND</text>
<text x="67.5" y="189.6">D8</text>
<text x="219.8" y="188.5" transform="rotate(-90 219.8 188.5)">C14</text>
<text x="222.1" y="188.4" transform="rotate(-90 222.1 188.4)">106</text>
<text x="228.7" y="188.5" transform="rotate(-90 228.7 188.5)">C15</text>
<text x="231" y="188.4" transform="rotate(-90 231 188.4)">104</text>
<text x="261.4" y="191.4">CS</text>
<text x="261.4" y="186.3">MOSI</text>
<text x="261.4" y="188.8">SCLK</text>
<text x="272.5" y="186.3">3V3.2</text>
<text x="273.6" y="191.4">RST</text>
<text x="274.5" y="188.8">NC</text>
<text x="28" y="195.6">+3.3V</text>
<text x="36" y="195.4">GND</text>
<text x="133.4" y="196.4">SPK</text>
<text x="223" y="194.6">GND</text>
<text x="231.9" y="194.6">GND</text>
<text x="261.4" y="193.9">INT</text>
<text x="272.6" y="193.9">MISO</text>
<text x="21.1" y="199.6" transform="rotate(-90 21.1 199.6)">10K</text>
<text x="23.4" y="199.6" transform="rotate(-90 23.4 199.6)">R12</text>
<text x="170.9" y="203.4">GND</text>
</g>
<g font-size="1.8" fill="#840000">
<text x="13.5" y="11.4">3</text>
<text x="27.7" y="8.4" transform="rotate(-90 27.7 8.4)">2</text>
<text x="40.9" y="11.4">25</text>
<text x="234.5" y="7.6">1</text>
<text x="257.3" y="7.6">4</text>
<text x="9.4" y="12.3">EN</text>
<text x="13.5" y="16.5">4</text>
<text x="40.9" y="16.5">24</text>
<text x="40.9" y="14">35</text>
<text x="44" y="14.9">TXD</text>
<text x="44" y="12.3">io0</text>
<text x="44" y="17.4">io2</text>
<text x="234.5" y="12.7">5</text>
<text x="246.1" y="17.2" transform="rotate(-90 246.1 17.2)">3</text>
<text x="257.3" y="12.7">2</text>
<text x="13.5" y="19">5</text>
<text x="40.9" y="21.6">26</text>
<text x="40.9" y="19">34</text>
<text x="44" y="19.9">RXD</text>
<text x="44" y="22.5">io4</text>
<text x="40.9" y="26.7">14</text>
<text x="40.9" y="29.2">16</text>
<text x="40.9" y="24.1">29</text>
<text x="44" y="27.6">io12</text>
<text x="44" y="25">io5</text>
<text x="40.9" y="31.7">13</text>
<text x="40.9" y="34.3">23</text>
<text x="43.4" y="32.6">io14</text>
<text x="44" y="35.2">io15</text>
<text x="44" y="30.1">io13</text>
<text x="152.6" y="35.6">1</text>
<text x="237" y="33">1</text>
<text x="259.9" y="33">4</text>
<text x="13" y="41.9">21</text>
<text x="40.9" y="36.8">27</text>
<text x="40.9" y="39.4">28</text>
<text x="40.9" y="41.9">30</text>
<text x="43.4" y="37.7">RX2</text>
<text x="43.4" y="40.3">TX2</text>
<text x="115.7" y="41.9">1</text>
<text x="152.6" y="38.1">2</text>
<text x="152.6" y="40.6">3</text>
<text x="237" y="38.1">5</text>
<text x="259.9" y="38.1">2</text>
<text x="13" y="47">17</text>
<text x="13" y="44.4">22</text>
<text x="40.9" y="44.4">31</text>
<text x="40.9" y="47">33</text>
<text x="43.4" y="42.8">SCK</text>
<text x="43.4" y="45.3">MISO</text>
<text x="44" y="47.9">SDA</text>
<text x="110.5" y="47.9">SCL</text>
<text x="115.7" y="44.4">2</text>
<text x="115.7" y="47">3</text>
<text x="147.3" y="46.6">SCL</text>
<text x="152.6" y="43.2">4</text>
<text x="152.6" y="45.7">5</text>
<text x="248.7" y="42.6" transform="rotate(-90 248.7 42.6)">3</text>
<text x="13" y="49.5">18</text>
<text x="13" y="52.1">20</text>
<text x="40.9" y="49.5">36</text>
<text x="40.9" y="52.1">37</text>
<text x="43.4" y="53">MOSI</text>
<text x="44" y="50.4">SCL</text>
<text x="110.3" y="50.4">SDA</text>
<text x="115.7" y="49.5">4</text>
<text x="146.9" y="51.7">RX2</text>
<text x="147.1" y="49.1">SDA</text>
<text x="152.6" y="48.3">6</text>
<text x="152.6" y="50.8">7</text>
<text x="152.6" y="53.3">8</text>
<text x="230" y="48.3">1</text>
<text x="230" y="50.8">2</text>
<text x="13" y="54.6">19</text>
<text x="40.9" y="54.6">10</text>
<text x="40.9" y="57.1">11</text>
<text x="40.9" y="59.7">12</text>
<text x="43.4" y="55.5">io25</text>
<text x="43.4" y="58">io26</text>
<text x="147.1" y="54.2">TX2</text>
<text x="41.4" y="62.2">8</text>
<text x="41.4" y="64.8">9</text>
<text x="43.4" y="60.6">io27</text>
<text x="43.4" y="63.1">io32</text>
<text x="43.4" y="65.7">io33</text>
<text x="114.5" y="63.5">1</text>
<text x="41.4" y="67.3">6</text>
<text x="41.4" y="69.8">7</text>
<text x="43.4" y="68.2">io34</text>
<text x="43.4" y="70.7">io35</text>
<text x="108.7" y="69.5">io14</text>
<text x="114.5" y="66">2</text>
<text x="114.5" y="68.6">3</text>
<text x="27.7" y="76.9" transform="rotate(-90 27.7 76.9)">1</text>
<text x="286.5" y="77.5">1</text>
<text x="286.5" y="82.5">2</text>
<text x="8.4" y="88.5">TXD</text>
<text x="14.1" y="87.6">1</text>
<text x="23" y="87.6">2</text>
<text x="8.2" y="91.1">RXD</text>
<text x="9.3" y="93.6">io0</text>
<text x="14.1" y="90.2">3</text>
<text x="14.1" y="92.7">5</text>
<text x="14.1" y="95.2">7</text>
<text x="23" y="90.2">4</text>
<text x="23" y="92.7">6</text>
<text x="23" y="95.2">8</text>
<text x="9.4" y="96.1">EN</text>
<text x="14.1" y="97.8">9</text>
<text x="22.5" y="97.8">10</text>
<text x="45.1" y="98.7" transform="rotate(-90 45.1 98.7)">EN</text>
<text x="51.4" y="98.9" transform="rotate(-90 51.4 98.9)">io0</text>
<text x="57.8" y="98.9" transform="rotate(-90 57.8 98.9)">io5</text>
<text x="64.1" y="99.8" transform="rotate(-90 64.1 99.8)">io15</text>
<text x="73" y="99.8" transform="rotate(-90 73 99.8)">io12</text>
<text x="79.4" y="98.9" transform="rotate(-90 79.4 98.9)">io2</text>
<text x="272.6" y="99.1">1</text>
<text x="272.6" y="101.6">2</text>
<text x="233" y="107.4" transform="rotate(-90 233 107.4)">io33</text>
<text x="252.1" y="107.6" transform="rotate(-90 252.1 107.6)">SCK</text>
<text x="265.2" y="105">MOSI</text>
<text x="266.2" y="102.5">io33</text>
<text x="272.6" y="104.1">3</text>
<text x="272.6" y="106.7">4</text>
<text x="239.4" y="108.4" transform="rotate(-90 239.4 108.4)">MOSI</text>
<text x="245.7" y="108.4" transform="rotate(-90 245.7 108.4)">MISO</text>
<text x="266" y="110.1">SCK</text>
<text x="272.6" y="109.2">5</text>
<text x="272.6" y="111.8">6</text>
<text x="265.2" y="115.2">MISO</text>
<text x="272.6" y="114.3">7</text>
<text x="272.6" y="116.8">8</text>
<text x="272.6" y="119.4">9</text>
<text x="23.6" y="129.5">1</text>
<text x="36.3" y="129.5">4</text>
<text x="62.9" y="129.5" transform="rotate(-90 62.9 129.5)">1C</text>
<text x="63.8" y="131.5" transform="rotate(-90 63.8 131.5)">3</text>
<text x="102.2" y="127.7" transform="rotate(-90 102.2 127.7)">1C</text>
<text x="109" y="130.3" transform="rotate(-90 109 130.3)">1</text>
<text x="116.6" y="130.3" transform="rotate(-90 116.6 130.3)">2</text>
<text x="121.7" y="130.3" transform="rotate(-90 121.7 130.3)">4</text>
<text x="126.7" y="130.3" transform="rotate(-90 126.7 130.3)">7</text>
<text x="131.8" y="130.3" transform="rotate(-90 131.8 130.3)">5</text>
<text x="9.7" y="135.5">R1</text>
<text x="23.6" y="134.6">2</text>
<text x="36.3" y="134.6">3</text>
<text x="57" y="136.4">1</text>
<text x="157.6" y="133.3">1</text>
<text x="157.6" y="135.9">2</text>
<text x="271.3" y="137.2">1</text>
<text x="63.8" y="139.2" transform="rotate(-90 63.8 139.2)">2</text>
<text x="109" y="143" transform="rotate(-90 109 143)">8</text>
<text x="119.1" y="143" transform="rotate(-90 119.1 143)">3</text>
<text x="129.3" y="143" transform="rotate(-90 129.3 143)">6</text>
<text x="157.6" y="138.4">3</text>
<text x="264" y="141.9">SCK</text>
<text x="264.2" y="138">io27</text>
<text x="271.3" y="141">2</text>
<text x="263.2" y="149.5">MISO</text>
<text x="263.2" y="145.7">MOSI</text>
<text x="271.3" y="144.8">3</text>
<text x="271.3" y="148.6">4</text>
<text x="8.4" y="153.3">io25</text>
<text x="46.5" y="153.3">io25</text>
<text x="54.1" y="153.3">io25</text>
<text x="66.3" y="153.3">R1</text>
<text x="271.3" y="152.4">5</text>
<text x="264.2" y="160.9">io32</text>
<text x="271.3" y="156.2">6</text>
<text x="271.3" y="160">7</text>
<text x="271.3" y="163.8">8</text>
<text x="30" y="171.4">1</text>
<text x="42.7" y="171.4">4</text>
<text x="69.2" y="171.4" transform="rotate(-90 69.2 171.4)">2C</text>
<text x="70.1" y="173.5" transform="rotate(-90 70.1 173.5)">3</text>
<text x="94.8" y="172.7">1</text>
<text x="16" y="177.4">R2</text>
<text x="30" y="176.5">2</text>
<text x="42.7" y="176.5">3</text>
<text x="63.3" y="178.3">1</text>
<text x="94.8" y="177.8">2</text>
<text x="181.1" y="178.7">RX2</text>
<text x="70.1" y="181.1" transform="rotate(-90 70.1 181.1)">2</text>
<text x="89.5" y="181.1" transform="rotate(-90 89.5 181.1)">2C</text>
<text x="181.1" y="181.2">TX2</text>
<text x="255.1" y="182.9">GND.2</text>
<text x="255.5" y="185.4">MOSI</text>
<text x="255.9" y="180.3">GND</text>
<text x="278" y="180.3">GND.3</text>
<text x="278.4" y="185.4">3V3.2</text>
<text x="279.1" y="182.9">3V3</text>
<text x="137.3" y="190.5">2</text>
<text x="250" y="186.3">MOSI</text>
<text x="250.7" y="188.8">SCK</text>
<text x="251.9" y="191.4">io5</text>
<text x="255.4" y="188">SCLK</text>
<text x="256.6" y="190.5">CS</text>
<text x="278.9" y="190.5">RST</text>
<text x="279.4" y="188">NC</text>
<text x="284" y="191.4">io15</text>
<text x="14.7" y="195.2">io26</text>
<text x="51.6" y="195.2">io26</text>
<text x="60.5" y="195.2">io26</text>
<text x="72.6" y="195.2">R2</text>
<text x="137.3" y="193">1</text>
<text x="256.4" y="193">INT</text>
<text x="278.4" y="193">MISO</text>
<text x="284" y="193.9">MISO</text>
</g>
<g font-size="1.4" fill="#008484">
<text x="163.6" y="165.9">VCC</text>
<text x="148.3" y="170.9">BUSY</text>
<text x="161.7" y="170.9">DAC_R</text>
<text x="161.9" y="173.5">DAC_L</text>
<text x="148.3" y="176">USB+</text>
<text x="148.3" y="178.6">USB-</text>
<text x="164.8" y="178.6">TX</text>
<text x="148.3" y="183.6">ADKEY1</text>
<text x="164.7" y="181.1">RX</text>
<text x="148.3" y="191.3">SPK1</text>
<text x="148.3" y="186.2">ADKEY2</text>
<text x="164.3" y="186.2">IO1</text>
<text x="164.3" y="188.7">IO2</text>
<text x="148.3" y="193.8">SPK2</text>
<text x="163.5" y="198.9">GND</text>
</g>
<g font-size="1.4" fill="#840000">
<text x="169.8" y="165.1">1</text>
<text x="144" y="170.2">16</text>
<text x="169.8" y="170.2">4</text>
<text x="169.8" y="172.7">5</text>
<text x="144" y="175.3">14</text>
<text x="144" y="177.8">15</text>
<text x="169.8" y="177.8">3</text>
<text x="144" y="182.9">12</text>
<text x="144" y="185.4">13</text>
<text x="169.8" y="180.3">2</text>
<text x="169.8" y="185.4">9</text>
<text x="144.4" y="190.5">6</text>
<text x="169.4" y="188">11</text>
<text x="144.4" y="193">8</text>
<text x="169.8" y="198.1">7</text>
</g>
</svg>
